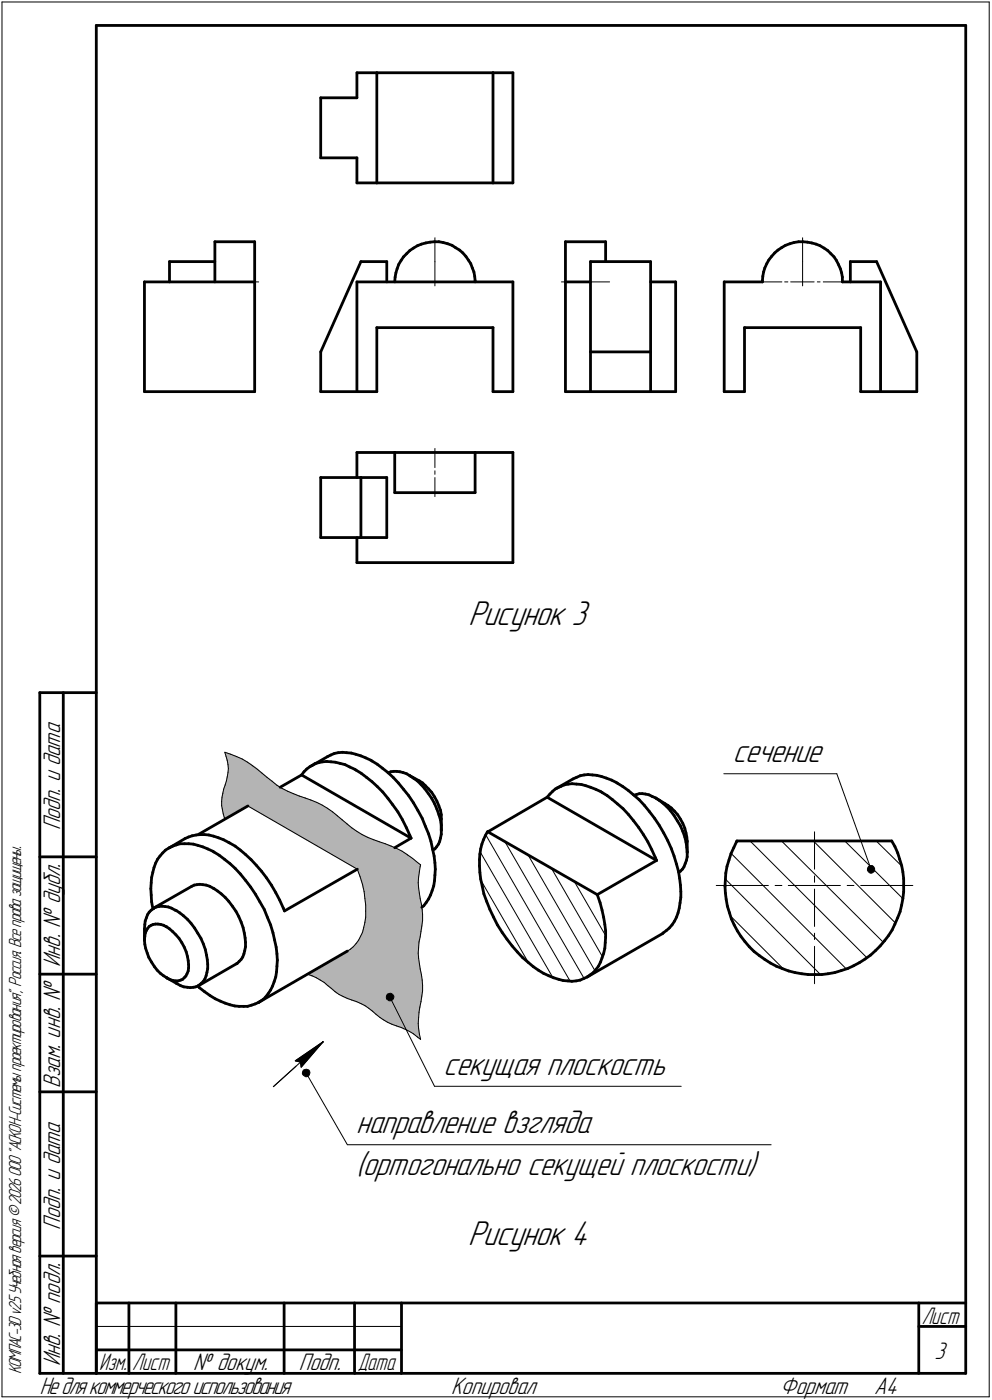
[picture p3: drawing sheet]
<svg xmlns="http://www.w3.org/2000/svg" width="211mm" height="298mm" viewBox="0 0 211 298" stroke-linecap="round" stroke-linejoin="round" font-family="sans-serif">
<g fill="#fff" stroke="#fff" stroke-width=".21">
<path d="M0 0h211.1v298.1h-211.1z"/>
<path d="M94.4 223.4h48.6v7h-48.6z"/>
<path d="M62.1 225.8l4.9-3.4 1.7-.6-.8 1.6-3.8 4.6z"/>
<path d="M75.8 235.8h51.2v7h-51.2z"/>
<path d="M75.8 244.7h86.3v7h-86.3z"/>
<path d="M156 156.8h20.2v7h-20.2z"/>
</g>
<g fill="none" stroke="#000" stroke-width=".21">
<path d="M.4 .4h210.1zM.4 .4v297zM210.5 .4v297zM92.5 55.7v5.2zM92.5 50.6v5.1zM170.8 55.7v5.2zM170.8 50.6v5.1zM44.9 60h4zM49.5 60h.9zM51 60h4zM83.1 60h5zM88.8 60h.6z"/>
<path d="M90.1 60h2.4zM92.5 60h2.5zM95.7 60h.7zM96.9 60h5zM119.5 60h4zM124.2 60h.8zM125.6 60h4.1zM161.4 60h5zM167 60h.6zM168.2 60h2.6zM170.8 60h2.4zM173.9 60h.6z"/>
<path d="M175.2 60h4.9zM92.5 95.5v4.1zM92.5 101.7v4zM92.5 100.2v.8zM47.2 170.7v.8zM47.2 171.5l.1 .9zM47.2 169.8v.9zM47.3 172.4l.2 .9zM47.4 168.9l-.2 .9zM47.5 173.3l.3 .9zM47.6 168.1l-.2 .8zM47.8 174.2v.2z"/>
<path d="M47.8 160.2l1.3 .4zM47.8 160.2l.3 .8zM47.9 167.1l-.3 1zM48.1 161l.2 .9zM48.2 166.3l-.3 .8zM48.3 161.9l.2 .9zM48.3 165.4l-.1 .9zM48.5 162.8l.1 .9zM48.5 164.5l-.2 .9zM48.6 163.7l-.1 .8zM49.1 160.6l1.3 .5zM50.4 161.1l1.2 .5z"/>
<path d="M51.6 161.6l1.1 .7zM52.7 162.3l1.1 .8zM52.7 171.6l23.3 13.5zM53.8 163.1l1 .7zM54.8 163.8l1 .9zM55.8 164.7l1 .8zM56.8 165.5l1.1 .9zM57.9 166.4l1 .8zM58.9 167.2l1.1 .7zM60 167.9l1.2 .6zM61.2 168.5l1.2 .5zM62.4 169l1.3 .5z"/>
<path d="M63.7 169.5l1.2 .4zM64.9 169.9l1.2 .4zM66.1 170.3l1.3 .6zM67.4 170.9l1.2 .5zM68.6 171.4l1.1 .7zM69.7 172.1l1.1 .8zM70.8 172.9l1 .8zM71.8 173.7l1 .9zM72.8 174.6l1 .8zM73.8 175.4l1 .9zM74.8 176.3l1.1 .7zM75.9 177l1.1 .7z"/>
<path d="M77 177.7l1.2 .6zM78.2 178.3l1.3 .5zM79.5 178.8l1.2 .4zM80.7 179.2l1.3 .5zM82 179.7l1.2 .5zM103.4 177.8l17.9 31.2zM107.4 179.2l16.9 29.2zM154 164.8h24.1zM159.6 179.1l24.9 24.9zM166.3 179.1l21.7 21.6zM173.1 179.1l17.4 17.4zM173.3 177.1v8z"/>
<path d="M178.1 164.8l7.2 20.3zM179.7 179.1l12.4 12.2zM186.4 179.1l5.5 5.3zM76 185.1l.6 1.6zM76.6 186.7l.5 1.6zM76.7 199.4l-.4 .8zM77.1 188.3l.4 1.5zM77.1 198.5l-.4 .9zM77.4 197.5l-.3 1zM77.5 189.8l.1 1.5zM77.6 191.3l.2 1.4zM77.6 196.4l-.2 1.1z"/>
<path d="M77.8 192.7v1.4zM77.8 194.1v1.2zM77.8 195.3l-.2 1.1zM83.2 180.2l1.2 .5zM84.4 180.7l1.2 .6zM85.6 181.3l1.1 .7zM86.7 182l1.1 .8zM87.8 182.8l1 .8zM88.8 183.6l.7 .5zM89 188l.1 1.1zM89.1 189.1l.1 1.1zM89.1 186.8l-.1 1.2z"/>
<path d="M89.2 190.2l.2 1.1zM89.2 185.6l-.1 1.2zM89.4 199.5l-.2 1.1zM89.4 191.3l.3 1.2zM89.4 184.5l-.2 1.1zM89.5 184.1l-.1 .4zM89.6 198.3l-.2 1.2zM89.7 192.5l.1 1.2zM89.7 197.2l-.1 1.1zM89.8 193.7l.1 1.1zM89.9 196l-.2 1.2zM89.9 194.8v1.2z"/>
<path d="M102.2 181.4l15.4 26.7zM102.3 187.4l10.1 17.6zM112.4 182l14.2 24.7zM117.3 184.9l10.9 18.8zM122.3 187.8l6.6 11.4zM152.4 188.6h11.1zM154.3 187.2l20.3 20.3zM155.4 195.1l11.4 11.3zM155.5 181.7l24.6 24.6zM164.9 188.6h1.5zM167.7 188.6h5.6zM173.3 188.6h5.5z"/>
<path d="M173.3 198.7v1.4zM173.3 193.3v4zM173.3 186.5v1.4zM173.3 189.3v4zM180.3 188.6h1.4zM183.1 188.6h11.1zM65.4 207.4l1 .4zM66.4 207.8l.9 .4zM67.3 208.2l.9 .5zM68.2 208.7l.8 .5zM69 209.2l.8 .7zM69.8 209.9l.7 .6z"/>
<path d="M70.5 210.5l.8 .7zM71.3 211.2l.8 .6zM72.1 211.8l.9 .4zM73 212.2l.9 .4zM73.9 202.5l.7-.4zM73.9 212.6l.9 .3zM74.6 202.1l.6-.5zM74.8 212.9l1.1 .4zM75.8 200.9l-.6 .7zM75.9 213.3l.9 .4zM76.3 200.2l-.5 .7zM76.8 213.7l.8 .4z"/>
<path d="M77.6 214.1l.9 .6zM78.5 214.7l.7 .6zM79.2 215.3l.8 .7zM80 216l.9 .7zM80.9 216.7l.7 .5zM81.6 217.2l.9 .5zM82.5 217.7l.9 .4zM83 212.3l9.5 19zM83.4 218.1l.9 .3zM84.3 218.4l1 .4zM85.3 218.8l1 .4zM86.3 219.2l.8 .4z"/>
<path d="M87.1 219.6l.9 .5zM89 217.9l.1 1.1zM89 202.9l.1 1.1zM89.1 219l.1 1.2zM89.1 216.7l-.1 1.2zM89.1 204l.1 1.2zM89.1 201.8l-.1 1.1zM89.2 215.6l-.1 1.1zM89.2 200.6l-.1 1.2zM89.2 205.2l.2 1.1zM89.3 214.5l-.1 1.1zM89.4 206.3l.3 1.2z"/>
<path d="M89.6 213.3l-.3 1.2zM89.7 207.5l.1 1.2zM89.7 212.1l-.1 1.2zM89.8 208.7l.1 1.1zM89.9 211l-.2 1.1zM89.9 209.8v1.2zM173.3 201.5v8zM58.2 231.4l10.5-9.6zM62.8 225.9l1.1 .2zM62.8 225.9l5.9-4.1zM63.9 226.1l.2 1.1zM65.1 228.4l8.8 15.4z"/>
<path d="M68.7 221.8l-4.6 5.4zM88 220.1l.8 .7zM88.8 220.8l.7 .5zM89.2 220.2l.3 1.1zM92.5 231.3h52.4zM73.9 243.8h90.2zM.4 297.4h210.1zM20.5 282.4h64.9z"/>
</g>
<g fill="none" stroke="#000" stroke-width=".59">
<path d="M20.5 5.4h185zM20.5 5.4v287zM75.9 15.5v5.3zM75.9 15.5h4.3zM80.2 15.5h24.7zM80.2 15.5v23.4zM104.9 15.5h4.2zM104.9 15.5v23.4zM109.1 15.5v23.4zM205.5 5.4v287zM68.2 33.6h7.7zM68.2 20.8v12.8z"/>
<path d="M68.2 20.8h7.7zM75.9 33.6v5.3zM75.9 38.9h4.3zM80.2 38.9h24.7zM104.9 38.9h4.2zM36.1 55.7v4.3zM36.1 55.7h9.6zM45.7 51.5v8.5zM45.7 51.5h8.5zM54.2 51.5v8.5zM76.8 55.7l-8.6 19.2zM76.8 55.7h5.5z"/>
<path d="M82.3 55.7v4.3zM84.1 59l-.1 1zM84.2 58.1l-.1 .9zM84.5 57.2l-.3 .9zM84.8 56.3l-.3 .9zM85.3 55.5l-.5 .8zM85.9 54.7l-.6 .8zM85.9 54.7l.6-.7zM86.5 54l.7-.7zM87.2 53.3l.8-.5zM88 52.8l.8-.5zM88.8 52.3l.9-.3z"/>
<path d="M89.7 52l.9-.3zM90.6 51.7l.9-.1zM91.5 51.6l1-.1zM92.5 51.5h.9zM93.4 51.5l.9 .1zM94.3 51.6l.9 .3zM95.2 51.9l1 .3zM96.2 52.2l.7 .5zM96.9 52.7l.9 .6zM97.8 53.3l.7 .5zM98.5 53.8l.6 .8zM99.1 54.6l.6 .8z"/>
<path d="M99.7 55.4l.5 .7zM100.2 56.1l.3 1zM100.5 57.1l.3 .8zM100.8 57.9l.2 .9zM101 58.8l.1 1zM101.1 59.8v.2zM120.3 51.5h8.6zM120.3 51.5v8.5zM125.6 55.7v19.2zM125.6 55.7h12.8zM128.9 51.5v4.2zM138.4 55.7v19.2z"/>
<path d="M162.2 59.8v.2zM162.3 58.8l-.1 1zM162.5 57.9l-.2 .9zM162.7 57.1l-.2 .8zM163.2 56.1l-.5 1zM163.6 55.4l-.4 .7zM164.2 54.6l-.6 .8zM164.8 53.8l.7-.5zM164.8 53.8l-.6 .8zM165.5 53.3l.8-.6zM166.3 52.7l.8-.5zM167.1 52.2l1-.3z"/>
<path d="M168.1 51.9l.8-.3zM168.9 51.6l1-.1zM169.9 51.5h1zM170.9 51.5l.9 .1zM171.8 51.6l.9 .1zM172.7 51.7l1 .3zM173.7 52l.8 .3zM174.5 52.3l.8 .5zM175.3 52.8l.8 .5zM176.1 53.3l.7 .7zM176.8 54l.7 .7zM177.5 54.7l.5 .8z"/>
<path d="M178 55.5l.4 .8zM178.4 56.3l.4 .9zM178.8 57.2l.3 .9zM179.1 58.1l.1 .9zM179.2 59v1zM180.9 55.7h5.6zM180.9 55.7v4.3zM186.5 55.7l8.6 19.2zM30.7 60v23.4zM30.7 60h23.5zM54.2 60v23.4zM68.2 74.9v8.5z"/>
<path d="M75.9 60v23.4zM75.9 60h33.2zM80.2 69.8h24.7zM80.2 69.8v13.6zM104.9 69.8v13.6zM109.1 60v23.4zM120.3 60h5.3zM120.3 60v23.4zM125.6 74.9v8.5zM125.6 74.9h12.8zM138.4 60h5.4zM138.4 74.9v8.5z"/>
<path d="M143.8 60v23.4zM154.1 60h8.1zM154.1 60v23.4zM158.4 69.8v13.6zM158.4 69.8h24.7zM179.2 60h8.2zM183.1 69.8v13.6zM187.4 60v23.4zM195.1 74.9v8.5zM30.7 83.4h23.5zM68.2 83.4h7.7zM75.9 83.4h4.3z"/>
<path d="M75.9 96.4v5.3zM75.9 96.4h8.1zM84 96.4v8.5zM84 96.4h17.1zM101.1 96.4h8zM101.1 96.4v8.5zM104.9 83.4h4.2zM109.1 96.4v23.4zM120.3 83.4h5.3zM125.6 83.4h12.8zM138.4 83.4h5.4zM154.1 83.4h4.3z"/>
<path d="M183.1 83.4h4.3zM187.4 83.4h7.7zM68.2 114.5h8.6zM68.2 101.7h8.6zM68.2 101.7v12.8zM75.9 114.5v5.3zM75.9 119.8h33.2zM76.8 101.7h5.5zM76.8 101.7v12.8zM76.8 114.5h5.5zM82.3 101.7v12.8zM84 104.9h17.1z"/>
<path d="M8.5 147.5v144.9zM8.5 147.5h12zM13.5 147.5v144.9zM37.5 179.9l.9-.2zM38.4 179.7h.9zM39.3 179.7h.8zM39.4 178.6l.7-.4zM40.1 179.7h1zM40.1 178.2l.8-.2zM40.9 178l.8-.2zM41.1 179.7l1 .3zM41.7 177.8l.9-.1z"/>
<path d="M42.2 177.7l10.5-6.1zM42.6 177.7h.9zM43.5 177.7l.9 .1zM44.4 177.8l1.1 .3zM45.5 178.1l1 .3zM46.5 178.4l1.1 .4zM47.6 178.8l1.1 .6zM48.7 179.4l.2 .1zM48.9 179.5l1.1 .7zM59.6 167.6l4.6-2.6zM64.2 165l23.3 13.5zM64.7 164.3l-.5 .7z"/>
<path d="M64.7 164.3l.6-.6zM65.3 163.7l.7-.5zM66 163.2l.3-.1zM66.3 163.1l3.4-2zM66.3 163.1l.7-.5zM67 162.6l.8-.2zM67.8 162.4l.9-.2zM68.7 162.2l.8-.1zM69.5 162.1l.9 .1zM69.7 161.1l.7-.3zM70.4 160.8l.7-.4zM70.4 162.2l1 .1z"/>
<path d="M71.1 160.4l.9-.1zM71.4 162.3l1 .3zM72 160.3l.9-.1zM72.4 162.6l1 .2zM72.9 160.2l.8 .1zM73.4 162.8l1 .5zM73.7 160.3l1.1 .1zM74.4 163.3l1.1 .5zM74.8 160.4l.9 .2zM75.5 163.8l.3 .2zM75.7 160.6l1.1 .4zM75.8 164l1.1 .7z"/>
<path d="M76.8 161l1 .4zM76.9 164.7l1.1 .8zM77.8 161.4l1.1 .5zM78 165.5l1.2 1zM78.9 161.9l.3 .2zM79.2 162.1l1.1 .6zM79.2 166.5l1.1 1zM80.3 162.7l1.1 .9zM80.3 167.5l1.1 1.2zM81.4 163.6l1.1 .9zM81.4 168.7l1.1 1.3zM82.5 164.5l1.2 1z"/>
<path d="M82.5 170l1.1 1.4zM82.6 164.6l.5-.3zM83.1 164.3h.6zM83.6 171.4l1.1 1.5zM83.7 165.5l1.1 1.2zM83.7 164.3h.7zM84.4 164.3h.7zM84.7 172.9l.9 1.6zM84.8 166.7l1.1 1.4zM85.1 164.3l.7 .2zM85.6 174.5l.8 1.7zM85.8 164.5l.7 .3z"/>
<path d="M85.9 168.1l1.1 1.3zM86.4 176.2l.8 1.7zM86.5 164.8l.7 .4zM87 169.4l1 1.5zM87.2 165.2l.8 .5zM87.2 165.2l2 1.1zM87.2 177.9l.3 .6zM88 170.9l.9 1.7zM88 165.7l.8 .6zM88.8 166.3l.8 .7zM88.9 172.6l.9 1.6zM89.2 166.3l.7 .4z"/>
<path d="M89.6 167l.7 .9zM89.8 174.2l.7 1.7zM89.9 166.7l.6 .6zM90.3 167.9l.8 1zM90.5 175.9l.7 1.6zM90.5 167.3l.7 .7zM91.1 168.9l.8 1.1zM91.2 177.5l.5 1.7zM91.2 168l.7 .7zM91.7 179.2l.3 1.6zM91.9 168.7l.6 1zM91.9 170l.6 1.1z"/>
<path d="M92.5 169.7l.5 .9zM92.5 171.1l.5 1.2zM93 170.6l.4 1zM93 172.3l.4 1.2zM93.3 179.7l-.4 .6zM93.4 171.6l.3 1zM93.4 173.5l.3 1.1zM93.6 179.2l-.3 .5zM93.7 172.6l.2 .9zM93.7 174.6l.2 1.1zM93.7 178.5l-.1 .7zM93.9 174.5v2.3z"/>
<path d="M93.9 173.5v.8zM93.9 174.3v.2zM93.9 175.7v.9zM93.9 176.6v.2zM93.9 176.8v.8zM93.9 177.6l-.2 .9zM102.5 179.7l-.2 1.1zM102.9 178.8l-.4 .9zM103.3 177.9l-.4 .9zM103.7 177.1l-.4 .8zM103.7 177.1h.1M103.8 177.1l12.6-7.3z"/>
<path d="M103.8 177.1l23.3 13.4zM116.4 169.8l23.3 13.4zM117 169.1l-.6 .7zM117 169.1l.6-.6zM117.6 168.5l.6-.5zM118.2 168l.3-.2zM118.5 167.8l3.4-1.9zM118.5 167.8l.8-.3zM119.3 167.5l.8-.4zM120.1 167.1l.8-.1zM120.9 167l.9-.1zM121.8 166.9l.9 .1z"/>
<path d="M121.9 165.9l.8-.4zM122.7 165.5l.7-.3zM122.7 167h1zM123.4 165.2l.9-.2zM123.7 167l.9 .3zM124.3 165l.8-.1zM124.6 167.3l1 .3zM125.1 164.9l1 .1zM125.6 167.6l1.1 .5zM126.1 165l.9 .1zM126.7 168.1l1.1 .5zM127 165.1l1 .3z"/>
<path d="M127.8 168.6l.3 .1zM128 165.4l1 .3zM128.1 168.7l1.1 .7zM129 165.7l1.1 .4zM129.2 169.4l1.1 .9zM130.1 166.1l1 .5zM130.3 170.3l1.1 .9zM131.1 166.6l.3 .2zM131.4 166.8l1.1 .7zM131.4 171.2l1.2 1zM132.5 167.5l1.2 .8zM132.6 172.2l1.1 1.2z"/>
<path d="M133.7 168.3l1.1 .9zM133.7 173.4l1.1 1.4zM134.8 169.2l1.2 1.1zM134.8 174.8l1.1 1.4zM135 169.3l.5-.1zM135.5 169.2l.6-.2zM135.9 176.2l1 1.5zM136 170.3l1.1 1.1zM136.1 169h.6zM136.7 169l.6 .1zM136.9 177.7l.9 1.5zM137.1 171.4l1.1 1.4z"/>
<path d="M137.3 169.1l.8 .1zM137.8 179.2l.9 1.7zM138.1 169.2l.7 .4zM138.2 172.8l1.1 1.4zM138.8 169.6l.7 .3zM139.3 174.2l1 1.6zM139.5 169.9l.8 .5zM139.5 169.9l2 1.2zM140.3 175.8l.9 1.6zM140.3 170.4l.8 .6zM141.1 171l.8 .8zM141.2 177.4l.9 1.6z"/>
<path d="M141.5 171.1l.7 .4zM141.9 171.8l.8 .8zM142.1 179l.7 1.7zM142.2 171.5l.6 .5zM142.7 172.6l.7 1.1zM142.8 172l.7 .7zM143.4 173.7l.7 1.1zM143.5 172.7l.7 .8zM144.1 174.8l.7 1.1zM144.2 173.5l.6 .9zM144.8 174.4l.5 .9zM144.8 175.9l.5 1.1z"/>
<path d="M145.3 175.3l.4 1.1zM145.3 177l.4 1.2zM145.7 176.4l.3 1zM145.7 178.2l.3 1.1zM146 177.4l.1 .8zM146 179.3l.1 1.1zM146.1 178.2l.1 .9zM146.2 179.2v2.3zM146.2 179.1v.1zM156.7 179.2l-.6 1.3zM156.8 179.1h32.9zM156.8 179.1l-.1 .1z"/>
<path d="M189.7 179.1l.7 1.2zM8.5 182.5h12zM30.7 197.8v2.3zM30.8 199.4l-.1 .7zM30.8 196.8l-.1 1zM30.9 198.7l-.1 .7zM30.9 196.1l-.1 .7zM31.2 198.1l-.3 .6zM31.2 195.4l-.3 .7zM31.4 197.7l-.2 .4zM31.4 194.7l-.2 .7zM31.7 197.3l-.3 .4z"/>
<path d="M31.7 197.3l.5-.3zM31.7 194.2l-.3 .5zM31.7 194.2l.5-.4zM32.1 189.2l.1 1.4zM32.2 190.6l.1 1.4zM32.2 188l-.1 1.2zM32.2 197l.4-.2zM32.2 193.8l.5-.3zM32.3 192l.2 1.5zM32.3 186.9l-.1 1.1zM32.5 185.8l-.2 1.1zM32.6 196.8h.5z"/>
<path d="M32.7 193.4l8.1-4.7zM32.7 193.5h.1M32.7 193.4l.6-.3zM32.8 184.7l-.3 1.1zM33.1 183.8l-.3 .9zM33.1 196.8h.5zM33.3 193.1l.5-.1zM33.5 183l-.4 .8zM33.6 196.8h.6zM33.8 193h.7zM34 182.3l-.5 .7zM34.2 196.8l.6 .2z"/>
<path d="M34.5 193h.6zM34.6 181.6l-.6 .7zM34.6 181.6l.6-.6zM34.8 197l.6 .4zM35.1 193l.7 .1zM35.2 181l.7-.4zM35.4 197.4h.1M35.5 197.4l.6 .4zM35.8 193.1l.7 .3zM35.9 180.6l.2-.1zM36.1 180.5l3.3-1.9zM36.1 180.5l.6-.3z"/>
<path d="M36.1 197.8l.6 .6zM36.5 193.4l.8 .4zM36.7 180.2l.8-.3zM36.7 198.4l.7 .7zM37.3 193.8l.2 .1zM37.4 199.1l.7 .7zM37.5 193.9l.8 .5zM38.1 199.8l.6 .9zM38.3 194.4l.7 .6zM39 195l.9 .7zM39.9 195.7l.7 .9zM40.6 196.6l.8 1z"/>
<path d="M40.8 188.7l.5-.2zM41.3 188.5l.6-.1zM41.4 197.6l.7 1.1zM41.9 188.4l.6-.1zM42.1 180l1.1 .3zM42.1 198.7l.7 1.1zM42.5 188.3l.7 .1zM42.8 199.8l.5 1.2zM43.2 188.4l.7 .1zM43.2 180.3l1 .5zM43.9 188.5l.7 .2zM44.2 180.8l1.1 .5z"/>
<path d="M44.6 188.7l.8 .4zM45.3 181.3l.3 .1zM45.4 189.1l.2 .1zM45.6 189.2l.7 .5zM45.6 181.4l1.1 .7zM46.3 189.7l.8 .6zM46.7 182.1l1.1 .9zM47.1 190.3l.8 .8zM47.8 183l1.1 .9zM47.9 191.1l.8 .8zM48.7 191.9l.7 1.1zM48.9 183.9l1.1 1z"/>
<path d="M49.4 193l.8 1.1zM50 184.9l1.1 1.2zM50 180.2l1.1 .8zM50.2 194.1l.6 1.1zM50.8 195.2l.5 1.1zM51.1 186.1l1.1 1.4zM51.1 181l1.1 .9zM51.3 196.3l.4 1.2zM51.7 197.5l.3 1.2zM52 198.7l.2 1zM52.2 199.7v1zM52.2 187.5l1.1 1.4z"/>
<path d="M52.2 181.9l1.2 1.1zM53.3 188.9l1.1 1.5zM53.4 183l1.1 1.2zM54.4 190.4l.9 1.6zM54.5 184.2l1.1 1.3zM55.3 192l.9 1.6zM55.6 185.5l1.1 1.4zM56.2 193.6l.7 1.7zM56.7 186.9l1 1.6zM56.9 195.3l.7 1.6zM57.6 196.9l.5 1.7zM57.7 188.5l1 1.6z"/>
<path d="M58.1 198.6l.3 1.6zM58.7 190.1l.8 1.6zM59.5 191.7l.8 1.7zM60.3 193.4l.2 .6zM60.5 194l15.5-8.9zM84 180.5l3.5-2zM89.7 193.2l.5-.3zM90.7 192.2l-.5 .7zM91.2 191.4l-.5 .8zM91.6 190.6l-.4 .8zM91.9 189.7l-.3 .9zM92 180.8l.4 1.5z"/>
<path d="M92.1 181l.4-.2zM92.3 188.6l-.4 1.1zM92.4 182.3l.1 1.4zM92.5 187.5l-.2 1.1zM92.5 183.7l.1 1.4zM92.5 186.4v1.1zM92.6 185.1l-.1 1.3zM92.9 180.3l-.4 .5zM102 184.4l.1 1.4zM102 183v1.4zM102.1 185.8l.2 1.4zM102.1 181.9l-.1 1.1z"/>
<path d="M102.3 187.2l.3 1.5zM102.3 180.8l-.2 1.1zM102.6 188.7l.4 1.6zM103 190.3l.5 1.6zM103.5 191.9l.7 1.7zM104.2 193.6l.8 1.6zM105 195.2l.8 1.7zM105.8 196.9l1 1.6zM106.8 198.5l1.1 1.5zM107.9 200l1.1 1.4zM127.1 190.5l12.6-7.3zM127.1 190.5l.6 1.7z"/>
<path d="M127.7 192.2l.4 1.6zM128.1 193.8l.3 1.5zM128.4 195.3l.3 1.5zM128.7 196.8l.2 1.4zM128.9 198.2v1.4zM128.9 199.6l-.1 1.1zM138.7 180.9l.7 1.7zM139.4 182.6l.3 .6zM141.1 198.6l.7-.5zM141.1 198.6l-.1 .2zM141.8 198.1l.6-.5zM142.8 180.7l.6 1.6z"/>
<path d="M143 196.9l-.6 .7zM143.4 182.3l.5 1.7zM143.5 196.2l-.5 .7zM143.9 184l.5 1.5zM143.9 195.3l-.4 .9zM144.3 194.4l-.4 .9zM144.4 185.5l.2 1.5zM144.4 185.8l.4-.3zM144.5 193.4l-.2 1zM144.6 187l.2 1.5zM144.7 192.3l-.2 1.1zM144.8 188.5l.1 1.3z"/>
<path d="M144.9 189.8v1.3zM144.9 191.1l-.2 1.2zM145.2 185.1l-.4 .4zM145.5 184.6l-.3 .5zM145.8 183.9l-.3 .7zM146 183.2l-.2 .7zM146.1 180.4l.1 1zM146.2 181.4v.1zM146.2 181.5v1zM146.2 182.5l-.2 .7zM154.3 188.7v1.5zM154.3 190.2l.2 1.3z"/>
<path d="M154.3 187.3v1.4zM154.4 185.9l-.1 1.4zM154.5 191.5l.3 1.5zM154.7 184.5l-.3 1.4zM154.8 193l.4 1.3zM155.1 183.1l-.4 1.4zM155.2 194.3l.4 1.4zM155.5 181.8l-.4 1.3zM155.6 195.7l.6 1.2zM156.1 180.5l-.6 1.3zM156.2 196.9l.7 1.3zM156.9 198.2l.7 1.2z"/>
<path d="M157.6 199.4l.9 1.1zM189.1 199.2l-.9 1.1zM189.8 198l-.7 1.2zM190.4 180.3l.6 1.3zM190.4 196.8l-.6 1.2zM191 181.6l.4 1.4zM191 195.4l-.6 1.4zM191.4 183l.5 1.3zM191.5 194.1l-.5 1.3zM191.9 184.3l.2 1.4zM191.9 192.7l-.4 1.4zM192.1 185.7l.2 1.4z"/>
<path d="M192.1 191.3l-.2 1.4zM192.3 187.1v1.5zM192.3 188.6v1.3zM192.3 189.9l-.2 1.4zM8.5 207.4h12zM30.7 200.2l.1 .9zM30.7 200.1v.1zM30.8 201.1l.2 .8zM31 201.9l.3 1zM31.3 202.9l.4 1zM31.7 203.9l.6 1zM32.3 204.9l.6 .9z"/>
<path d="M32.9 205.8l.5 .8zM33.4 206.6l.7 .7zM34.1 207.3l.7 .5zM34.8 207.8l.7 .4zM35.5 208.2l2 1.2zM35.5 208.2l.1 .1zM35.6 208.3l.6 .3zM36.2 208.6l.6 .2zM36.8 208.8l.6 .1zM37.4 208.9h.5zM37.5 209.4l.2 .1zM37.7 209.5l.7 .4z"/>
<path d="M37.9 208.9l.5-.2zM38.4 208.7l.5-.2zM38.4 209.9l.7 .2zM38.7 200.7l.5 1zM39.1 210.1l.8 .1zM39.2 201.7l.4 1zM39.2 208.2l-.3 .3zM39.5 207.9l-.3 .3zM39.6 202.7l.3 .9zM39.8 207.3l-.3 .6zM39.9 203.6l.1 1zM39.9 210.2l.6 .1z"/>
<path d="M40 204.6l.1 .8zM40 206.8l-.2 .5zM40.1 205.4v.7zM40.1 206.1l-.1 .7zM40.5 210.3l.6-.1zM41.1 210.2l.6-.1zM41.7 210.1l.5-.2zM42.1 210l.3 .3zM42.2 209.9l8.1-4.7zM42.3 209.8l.5-.4zM42.3 209.8l-.1 .1zM42.4 210.3l1.1 .9z"/>
<path d="M43.3 201l.4 1.2zM43.3 209l-.5 .4zM43.5 211.2l1.2 .8zM43.6 208.4l-.3 .6zM43.7 202.2l.2 1.2zM43.9 207.8l-.3 .6zM43.9 203.4l.2 1zM44 207.1l-.1 .7zM44.1 204.4l.1 .9zM44.2 205.3v.9zM44.2 206.2l-.2 .9zM44.7 212l1.1 .7z"/>
<path d="M45.8 212.7l1.1 .5zM46.9 213.2l1 .4zM47.9 213.6l1 .4zM48.9 214l1.1 .2zM50 214.2l.9 .1zM50.3 205.2l.2-.1zM50.9 204.7l-.4 .4zM50.9 214.3h.9zM51.3 204.3l-.4 .4zM51.6 203.8l-.3 .5zM51.8 214.3h.9zM51.9 203.1l-.3 .7z"/>
<path d="M52.1 202.4l-.2 .7zM52.2 200.7v.9zM52.2 201.6l-.1 .8zM52.7 214.3l.8-.3zM53.5 214l.8-.2zM54.3 213.8l.7-.4zM55 213.4l18.9-10.9zM55 213.4l.3-.1zM55.3 213.3l.7-.4zM56 212.9l.6-.6zM57.1 211.6l-.5 .7zM57.6 210.8l-.5 .8z"/>
<path d="M58 210l-.4 .8zM58.3 209l-.3 1zM58.4 200.2l.4 1.5zM58.7 208l-.4 1zM58.8 201.7l.1 1.4zM58.8 206.9l-.1 1.1zM58.9 203.1l.1 1.4zM58.9 205.7l-.1 1.2zM59 204.5l-.1 1.2zM109 201.4l1.1 1.3zM110.1 202.7l1.1 1.2zM111.2 203.9l1.2 1z"/>
<path d="M112.4 204.9l1.1 .9zM113.5 205.8l1.1 .8zM114.6 206.6l1.1 .7zM115.7 207.3l1.1 .5zM116.8 207.8l1 .4zM117.8 208.2l1.1 .3zM118.9 208.5l.9 .3zM119.8 208.8l1 .1zM120.8 208.9l.9 .1zM121.7 209l.9-.1zM122.6 208.9l.8-.2zM123.4 208.7l.8-.3z"/>
<path d="M124.2 208.4l.8-.4zM125 208l16-9.2zM125 208l.6-.4zM125.6 207.6l.6-.5zM126.8 206.4l-.6 .7zM127.3 205.7l-.5 .7zM127.8 204.9l-.5 .8zM128.1 204l-.3 .9zM128.4 203l-.3 1zM128.7 201.9l-.3 1.1zM128.8 200.7l-.1 1.2zM158.5 200.5l.9 1.1z"/>
<path d="M159.4 201.6l1 1zM160.4 202.6l1.1 .9zM161.5 203.5l1.2 .8zM162.7 204.3l1.2 .8zM163.9 205.1l1.3 .6zM165.2 205.7l1.3 .5zM166.5 206.2l1.3 .6zM167.8 206.8l1.4 .3zM169.2 207.1l1.4 .2zM170.6 207.3l1.4 .2zM172 207.5h1.4zM173.4 207.5h1.4z"/>
<path d="M174.8 207.5l1.4-.2zM176.2 207.3l1.4-.2zM177.6 207.1l1.4-.4zM179 206.7l1.3-.5zM180.3 206.2l1.3-.5zM181.6 205.7l1.3-.7zM182.9 205l1.2-.8zM184.1 204.2l1.2-.8zM185.3 203.4l1-1zM187.3 201.4l-1 1zM188.2 200.3l-.9 1.1zM8.5 232.5h12z"/>
<path d="M8.5 267.5h12zM20.5 277.5h185zM20.5 277.5v14.9zM27.4 277.5v14.9zM37.4 277.5v14.9zM60.5 277.5v14.9zM75.4 277.5v14.9zM85.4 277.5v14.9zM195.5 277.5v14.9zM8.5 292.4h12zM20.5 292.4h185zM20.5 287.4h6.9z"/>
<path d="M27.4 287.4h10zM37.4 287.4h23.1zM60.5 287.4h14.9zM75.4 287.4h10zM195.5 282.4h10z"/>
</g>
<path d="M47.8 160.2a20.2 20.2 0 0 1 9.2 5.5 21.9 21.9 0 0 0 7.7 4.1 21.3 21.3 0 0 1 8.8 5.4 23.5 23.5 0 0 0 9.1 4.7 21.4 21.4 0 0 1 6.9 4.2 15.2 15.2 0 0 0 .2 8.4 19.8 19.8 0 0 1-.5 8.2 18.3 18.3 0 0 0 .5 7.3 24.5 24.5 0 0 1-.6 8.1 16.5 16.5 0 0 0 .4 5.2 15.4 15.4 0 0 0-6.2-3.2 20.4 20.4 0 0 1-5-3.6 14.3 14.3 0 0 0-4.6-1.9 12.5 12.5 0 0 1-4-2.8 12.2 12.2 0 0 0-4.3-2.4l8.7-5a8.7 8.7 0 0 0 3.6-6.7 23.3 23.3 0 0 0-1.7-10.6l-23.3-13.5-4.9 2.8a9.9 9.9 0 0 1 .2-7.6 8.4 8.4 0 0 0-.2-6.6z" fill="#b4b4b4" stroke="#b4b4b4" stroke-width=".21"/>
<g fill="#000" stroke="#000" stroke-width=".21">
<path d="M63.9 226.1l4.8-4.3-4.6 5.4zM62.8 225.9l5.9-4.1-4.8 4.3z"/>
<circle cx="185.3" cy="185.1" r=".8"/>
<circle cx="83" cy="212.3" r=".79"/>
<circle cx="65.2" cy="228.5" r=".82"/>
</g>
<g font-size="7.8">
<text x="99.7" y="133.1">Рисунок 3</text>
<text x="99.6" y="265">Рисунок 4</text>
</g>
<g font-size="7.4">
<text x="155.9" y="162.3">сечение</text>
<text x="94.4" y="228.9">секущая плоскость</text>
<text x="75.8" y="241.3">направление взгляда</text>
<text x="75.8" y="250.2">(</text>
<text x="77.2" y="250.2">ортогонально секущей плоскости)</text>
</g>
<g font-size="5.4">
<text x="12.8" y="176.8" transform="rotate(-90 12.8 176.8)">Подп. и дата</text>
<text x="12.8" y="205.9" transform="rotate(-90 12.8 205.9)">Инв. № дубл.</text>
<text x="12.8" y="231.7" transform="rotate(-90 12.8 231.7)">Взам. инв. №</text>
<text x="12.8" y="261.8" transform="rotate(-90 12.8 261.8)">Подп. и дата</text>
<text x="12.8" y="290.9" transform="rotate(-90 12.8 290.9)">Инв. № подл.</text>
<text x="41.1" y="291.8">№ докум.</text>
<text x="63.6" y="291.8">Подп.</text>
<text x="198.8" y="289.3">3</text>
<text x="8.5" y="296.7">Недлякоммерческогоиспользования</text>
<text x="96" y="296.8">Копировал</text>
<text x="166" y="296.8">Формат</text>
<text x="186" y="296.8">A4</text>
</g>
<g font-size="5.3">
<text x="196.1" y="281.8">Лист</text>
<text x="21.1" y="291.8">Изм.</text>
<text x="28.1" y="291.8">Лист</text>
<text x="76.1" y="291.8">Дата</text>
</g>
<text font-size="3.9" x="4.5" y="292.5" transform="rotate(-90 4.5 292.5)">КОМПАС-3Dv25Учебнаяверсия©2026ООО&quot;АСКОН-Системыпроектирования&quot;, Россия. Всеправазащищены.</text>
</svg>
